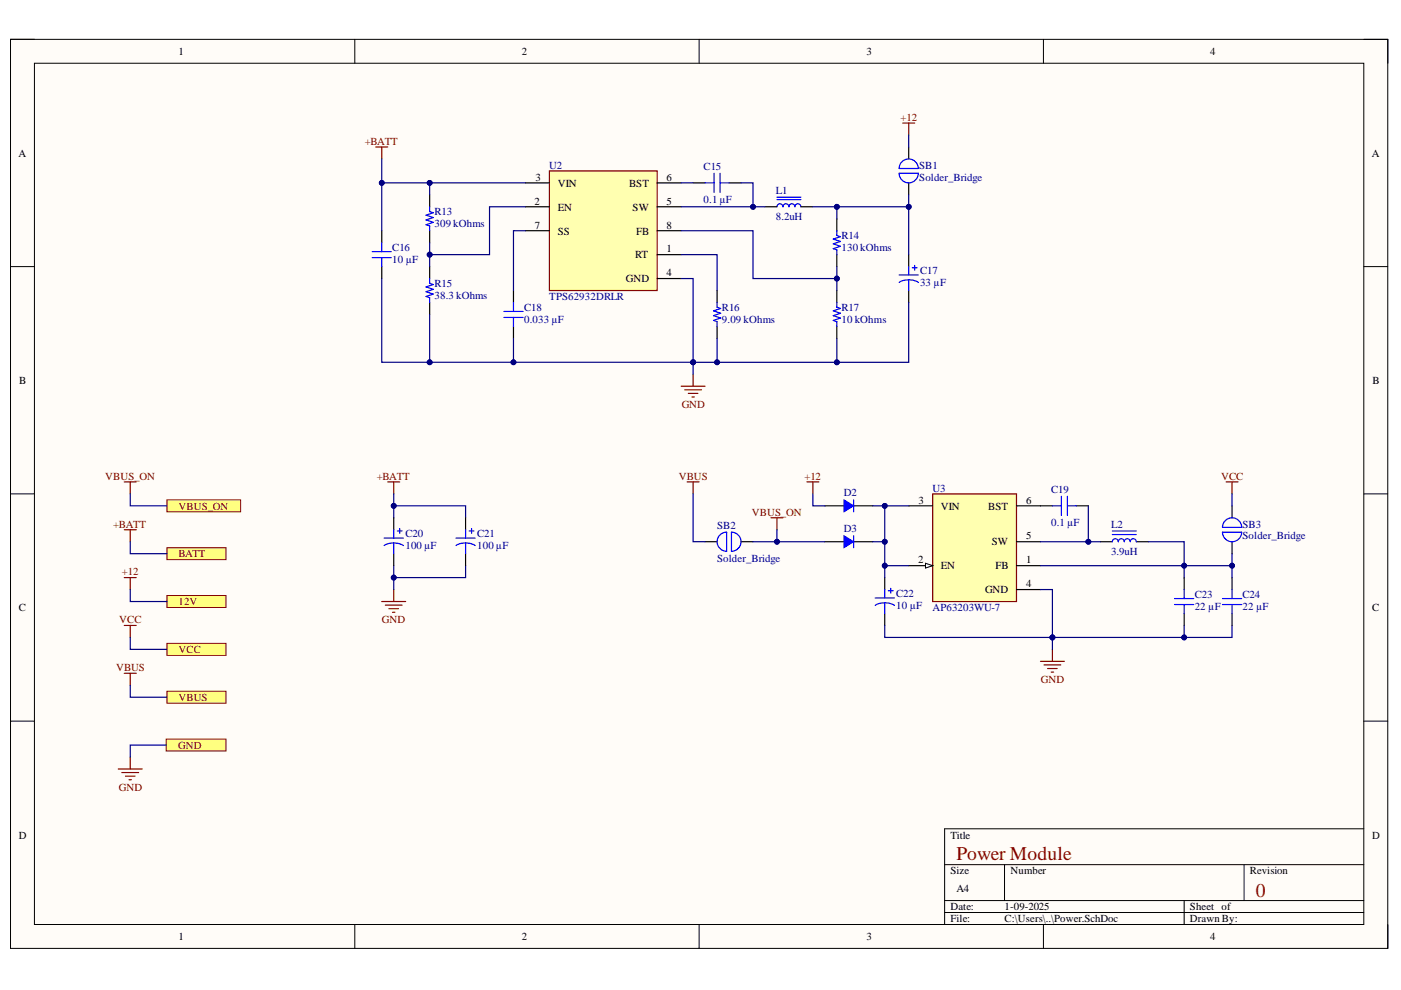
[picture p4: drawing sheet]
<svg xmlns="http://www.w3.org/2000/svg" width="297mm" height="210mm" viewBox="0 0 297 210" stroke-linecap="round" stroke-linejoin="round" font-family="sans-serif">
<path d="M2.2 8.3h292v192.8h-292z" fill-rule="evenodd" fill="#fffcf8"/>
<path d="M2.2 8.3h292v192.8h-292z" fill="none" stroke="#000" stroke-width=".21"/>
<path d="M7.3 13.4h281.9v182.6h-281.9z" fill-rule="evenodd" fill="#fffcf8"/>
<g fill="none" stroke="#000" stroke-width=".21">
<path d="M2.2 8.3h5.1M7.3 13.4h281.9v182.6h-281.9zM75.2 8.3v5.1M148.2 8.3v5.1M221.2 8.3v5.1M289.2 8.3h5v5.1M2.2 56.5h5.1M289.2 56.5h5M2.2 104.7h5.1M289.2 104.7h5M2.2 152.9h5.1M289.2 152.9h5"/>
<path d="M289.2 175.7h-88.9v20.3M75.2 196v5.1M148.2 196v5.1M200.3 183.3h88.9M200.3 190.9h88.9M200.3 193.5h88.9M213 183.3v7.6M221.2 196v5.1M251.1 190.9v5.1M263.8 183.3v7.6M294.2 196v5.1"/>
</g>
<path d="M79.7 31.2h2.5M80.9 31.2v2.5M191.4 26.1h2.5M192.7 26.1v2.5M147 79.4v2.5M144.4 81.9h5.1M145.2 82.6h3.5M145.9 83.4h2.1M146.7 84.2h.5" fill="none" stroke="#800000" stroke-width=".25"/>
<path d="M197.7 104.7h17.8v22.8h-17.8z" fill-rule="evenodd" fill="#ffffb0"/>
<path d="M197.7 104.7h17.8v22.8h-17.8z" fill="none" stroke="#800000" stroke-width=".25"/>
<path d="M192.7 119.9h5" fill="none" stroke="#000" stroke-width=".25"/>
<path d="M196.2 119.4l1.5 .5-1.5 .5z" fill="#f8fcff"/>
<path d="M196.2 119.4l1.5 .5-1.5 .5z" fill="none" stroke="#000" stroke-width=".21"/>
<path d="M174.9 107.3h4M181 107.3h4M192.7 107.3h5M215.5 107.3h5.1M215.5 119.9h5.1M215.5 114.9h5.1M215.5 125h5.1" fill="none" stroke="#000" stroke-width=".25"/>
<path d="M259.9 102.2h2.6M261.2 102.2v2.5M223.1 137.7v2.5M220.6 140.2h5.1M221.4 141h3.5M222.1 141.7h2M222.9 142.5h.5" fill="none" stroke="#800000" stroke-width=".25"/>
<path d="M181 106v2.5" fill="none" stroke="#00f" stroke-width=".25"/>
<path d="M178.9 106l2.1 1.3-2.1 1.2z" fill="#00f"/>
<path d="M178.9 106l2.1 1.3-2.1 1.2z" fill="none" stroke="#00f" stroke-width=".21"/>
<path d="M171.1 102.2h2.5M172.3 102.2v2.5" fill="none" stroke="#800000" stroke-width=".25"/>
<path d="M174.9 114.9h4M181 114.9h4" fill="none" stroke="#000" stroke-width=".25"/>
<path d="M181 113.6v2.5" fill="none" stroke="#00f" stroke-width=".25"/>
<path d="M178.9 113.6l2.1 1.3-2.1 1.2z" fill="#00f"/>
<path d="M178.9 113.6l2.1 1.3-2.1 1.2z" fill="none" stroke="#00f" stroke-width=".21"/>
<g fill="none" stroke="#800000" stroke-width=".25">
<path d="M26.3 112.3h2.6M27.6 112.3v2.6M145.7 102.2h2.5M147 102.2v2.5M26.3 122.5h2.6M26.3 132.6h2.6M27.6 122.5v2.5M27.6 132.6v2.5M26.3 142.8h2.6M27.6 142.8v2.5M25.1 163h5.1M25.8 163.8h3.6"/>
<path d="M26.6 164.6h2M27.4 165.3h.5M27.6 160.5v2.5"/>
</g>
<path d="M35.4 116.1h12.5v2.6h-12.5z" fill-rule="evenodd" fill="#ffff80"/>
<path d="M35.4 116.1h12.5v2.6h-12.5z" fill="none" stroke="#800000" stroke-width=".21"/>
<path d="M35.4 146.6h12.5v2.5h-12.5z" fill-rule="evenodd" fill="#ffff80"/>
<path d="M35.4 146.6h12.5v2.5h-12.5z" fill="none" stroke="#800000" stroke-width=".21"/>
<path d="M82.2 102.2h2.5M83.5 102.2v2.5M80.9 127.5h5.1M81.7 128.3h3.6M82.5 129.1h2M83.2 129.8h.5M83.5 125v2.5" fill="none" stroke="#800000" stroke-width=".25"/>
<path d="M35.4 126.3h12.5v2.5h-12.5z" fill-rule="evenodd" fill="#ffff80"/>
<path d="M35.4 126.3h12.5v2.5h-12.5z" fill="none" stroke="#800000" stroke-width=".21"/>
<path d="M35.4 136.4h12.5v2.5h-12.5z" fill-rule="evenodd" fill="#ffff80"/>
<path d="M35.4 136.4h12.5v2.5h-12.5z" fill="none" stroke="#800000" stroke-width=".21"/>
<path d="M35.2 156.7h12.7v2.5h-12.7z" fill-rule="evenodd" fill="#ffff80"/>
<path d="M35.2 156.7h12.7v2.5h-12.7z" fill="none" stroke="#800000" stroke-width=".21"/>
<g fill="none" stroke="#000" stroke-width=".25">
<path d="M80.9 48.9v2.6M80.9 56.5v2.6M91.1 41.3v2.5M91.1 48.9v2.6M91.1 56.5v2.6M91.1 64.1v2.6M108.9 61.6v2.5M108.9 69.2v2.5M152 61.6v2.5M152 69.2v2.5M220.6 107.3h2.5M228.2 107.3h2.5"/>
<path d="M233.3 114.9h2.5M240.9 114.9h2.5M251.1 122.5v2.5M251.1 130.1v2.5M261.2 122.5v2.5M261.2 130.1v2.5"/>
</g>
<g fill="none" stroke="#00f" stroke-width=".25">
<path d="M78.9 53.4h4.1M78.9 54.6h4.1M80.9 51.5v1.9M80.9 54.6v1.9M91.1 43.8v1.1l.8 .2-1.6 .5 1.6 .5-1.6 .5 1.6 .5-1.6 .5 .8 .3v1M91.1 59.1v1l.8 .2-1.6 .5 1.6 .5-1.6 .5 1.6 .6-1.6 .5 .8 .2v1M106.8 66h4.1M106.8 67.3h4.1M108.9 64.1v1.9M108.9 67.3v1.9M152 64.1v1l.8 .3-1.5 .5 1.5 .5-1.5 .5 1.5 .5-1.5 .5 .7 .3v1M223.1 107.3h1.9"/>
<path d="M225 105.2v4.1M226.3 107.3h1.9M226.3 105.2v4.1M235.8 114.9a.63 .63 0 0 1 .7-.7 .63 .63 0 0 1 .6 .7 .63 .63 0 0 1 .6-.7 .63 .63 0 0 1 .7 .7 .63 .63 0 0 1 .6-.7 .63 .63 0 0 1 .6 .7 .64 .64 0 0 1 .7-.7 .64 .64 0 0 1 .6 .7M235.8 113.3h5.1M235.8 112.6h5.1M249 126.9h4.1M249 128.2h4.1M251.1 125v1.9M251.1 128.2v1.9M259.2 126.9h4.1M259.2 128.2h4.1"/>
<path d="M261.2 125v1.9M261.2 128.2v1.9"/>
</g>
<path d="M116.5 36.2h22.8v25.4h-22.8z" fill-rule="evenodd" fill="#ffffb0"/>
<path d="M116.5 36.2h22.8v25.4h-22.8zM26.3 102.2h2.6M27.6 102.2v2.5M163.5 109.8h2.5M164.7 109.8v2.5" fill="none" stroke="#800000" stroke-width=".25"/>
<g fill="none" stroke="#000" stroke-width=".25">
<path d="M111.4 38.8h5.1M139.3 38.8h5.1M147 38.8h2.5M154.6 38.8h2.5M192.7 31.2v2.5M192.7 38.8v2.5M111.4 43.8h5.1M111.4 48.9h5.1M139.3 43.8h5.1M139.3 48.9h5.1M139.3 54h5.1M139.3 59.1h5.1"/>
<path d="M162.2 43.8h2.5M169.8 43.8h2.5M149.5 114.9h2.5M157.1 114.9h2.6M261.2 107.3v2.5M261.2 114.9v2.5"/>
</g>
<g fill="none" stroke="#00f" stroke-width=".25">
<path d="M149.5 38.8h1.9M151.4 36.7v4.1M152.7 38.8h1.9M152.7 36.7v4.1M190.6 36.7h4.1a2.03 2.03 0 0 1-2 2.1 2.03 2.03 0 0 1-2.1-2.1zM191.2 34.3a2.03 2.03 0 0 1 2.2-.4 2.03 2.03 0 0 1 1.3 1.8h-4.1l.1-.5zM164.7 43.8a.64 .64 0 0 1 .7-.6 .64 .64 0 0 1 .6 .6 .63 .63 0 0 1 .6-.6 .63 .63 0 0 1 .7 .6 .63 .63 0 0 1 .6-.6 .63 .63 0 0 1 .6 .6 .64 .64 0 0 1 .7-.6 .64 .64 0 0 1 .6 .6M164.7 42.3h5.1M164.7 41.8h5.1M152.6 113.4l.9-.5 .6-.1v4.1a2.03 2.03 0 0 1-1.9-1.3 2.03 2.03 0 0 1 .4-2.2zM155.1 112.8a2.03 2.03 0 0 1 2 2.1 2.03 2.03 0 0 1-2 2zM259.2 112.8h4.1a2.03 2.03 0 0 1-2.1 2.1 2.03 2.03 0 0 1-2-2.1z"/>
<path d="M259.8 110.4a2.04 2.04 0 0 1 2.2-.5 2.04 2.04 0 0 1 1.3 1.9h-4.1l.1-.5z"/>
</g>
<path d="M35.4 106h15.6v2.5h-15.6z" fill-rule="evenodd" fill="#ffff80"/>
<path d="M35.4 106h15.6v2.5h-15.6z" fill="none" stroke="#800000" stroke-width=".21"/>
<path d="M177.4 46.4v2.5M177.4 54v2.5M192.7 54v2.5M177.4 61.6v2.5M177.4 69.2v2.5M192.7 61.6v2.5M187.6 122.5v2.5M187.6 130.1v2.5" fill="none" stroke="#000" stroke-width=".25"/>
<g fill="none" stroke="#00f" stroke-width=".25">
<path d="M177.4 48.9v1l.8 .3-1.5 .5 1.5 .5-1.5 .5 1.5 .5-1.5 .5 .7 .3v1M190.6 59.9a4 4 0 0 1 4.1 0M190.6 58.3h4.1M192.7 56.5v1.8M192.7 59.3v2.3M193.4 56.8h1M193.9 56.3v1M177.4 64.1v1l.8 .3-1.5 .5 1.5 .5-1.5 .5 1.5 .5-1.5 .5 .7 .3v1M185.6 128.3a4 4 0 0 1 4 .1M185.6 126.8h4M187.6 125v1.8M187.6 127.8v2.3"/>
<path d="M188.3 125.3h1.1M188.9 124.7v1.1"/>
</g>
<path d="M147 76.8v2.6" fill="none" stroke="#000080" stroke-width=".25"/>
<circle cx="147" cy="76.8" r=".51" fill="#000080"/>
<circle cx="147" cy="76.8" r=".51" fill="none" stroke="#000080" stroke-width=".21"/>
<path d="M108.9 71.7v5.1" fill="none" stroke="#000080" stroke-width=".25"/>
<circle cx="108.9" cy="76.8" r=".51" fill="#000080"/>
<circle cx="108.9" cy="76.8" r=".51" fill="none" stroke="#000080" stroke-width=".21"/>
<path d="M187.6 119.9h5.1" fill="none" stroke="#000080" stroke-width=".25"/>
<circle cx="187.6" cy="119.9" r=".51" fill="#000080"/>
<circle cx="187.6" cy="119.9" r=".51" fill="none" stroke="#000080" stroke-width=".21"/>
<path d="M230.7 107.3v7.6h-10.1" fill="none" stroke="#000080" stroke-width=".25"/>
<circle cx="230.7" cy="114.9" r=".51" fill="#000080"/>
<circle cx="230.7" cy="114.9" r=".51" fill="none" stroke="#000080" stroke-width=".21"/>
<path d="M243.4 114.9h7.7v5h-30.5" fill="none" stroke="#000080" stroke-width=".25"/>
<circle cx="251.1" cy="119.9" r=".51" fill="#000080"/>
<circle cx="251.1" cy="119.9" r=".51" fill="none" stroke="#000080" stroke-width=".21"/>
<path d="M230.7 114.9h2.6" fill="none" stroke="#000080" stroke-width=".25"/>
<circle cx="230.7" cy="114.9" r=".51" fill="#000080"/>
<circle cx="230.7" cy="114.9" r=".51" fill="none" stroke="#000080" stroke-width=".21"/>
<path d="M187.6 132.6v2.6h35.5" fill="none" stroke="#000080" stroke-width=".25"/>
<circle cx="223.1" cy="135.1" r=".51" fill="#000080"/>
<circle cx="223.1" cy="135.1" r=".51" fill="none" stroke="#000080" stroke-width=".21"/>
<path d="M223.1 135.2v2.5" fill="none" stroke="#000080" stroke-width=".25"/>
<circle cx="223.1" cy="135.1" r=".51" fill="#000080"/>
<circle cx="223.1" cy="135.1" r=".51" fill="none" stroke="#000080" stroke-width=".21"/>
<path d="M172.3 104.7v2.6h2.6M251.1 132.6v2.6" fill="none" stroke="#000080" stroke-width=".25"/>
<circle cx="251.1" cy="135.1" r=".51" fill="#000080"/>
<circle cx="251.1" cy="135.1" r=".51" fill="none" stroke="#000080" stroke-width=".21"/>
<path d="M261.2 119.9v2.6" fill="none" stroke="#000080" stroke-width=".25"/>
<circle cx="261.2" cy="119.9" r=".51" fill="#000080"/>
<circle cx="261.2" cy="119.9" r=".51" fill="none" stroke="#000080" stroke-width=".21"/>
<path d="M185 114.9h2.6" fill="none" stroke="#000080" stroke-width=".25"/>
<circle cx="187.6" cy="114.9" r=".51" fill="#000080"/>
<circle cx="187.6" cy="114.9" r=".51" fill="none" stroke="#000080" stroke-width=".21"/>
<path d="M27.6 114.9v2.5h7.8M83.5 107.2h15.2v2.6M27.6 135.1v2.6h7.8M27.6 125v2.5h7.8M27.6 145.3v2.5h7.8" fill="none" stroke="#000080" stroke-width=".25"/>
<circle cx="83.5" cy="107.2" r=".51" fill="#000080"/>
<circle cx="83.5" cy="107.2" r=".51" fill="none" stroke="#000080" stroke-width=".21"/>
<path d="M98.7 119.9v2.6h-15.2" fill="none" stroke="#000080" stroke-width=".25"/>
<circle cx="83.5" cy="122.5" r=".51" fill="#000080"/>
<circle cx="83.5" cy="122.5" r=".51" fill="none" stroke="#000080" stroke-width=".21"/>
<path d="M185 107.3h7.7M35.2 158h-7.6v2.5" fill="none" stroke="#000080" stroke-width=".25"/>
<circle cx="187.6" cy="107.2" r=".51" fill="#000080"/>
<circle cx="187.6" cy="107.2" r=".51" fill="none" stroke="#000080" stroke-width=".21"/>
<path d="M220.6 125h2.5v10.2h38.1v-2.6" fill="none" stroke="#000080" stroke-width=".25"/>
<circle cx="223.1" cy="135.1" r=".51" fill="#000080"/>
<circle cx="223.1" cy="135.1" r=".51" fill="none" stroke="#000080" stroke-width=".21"/>
<circle cx="251.1" cy="135.1" r=".51" fill="#000080"/>
<circle cx="251.1" cy="135.1" r=".51" fill="none" stroke="#000080" stroke-width=".21"/>
<path d="M187.6 107.3v15.2" fill="none" stroke="#000080" stroke-width=".25"/>
<circle cx="187.6" cy="119.9" r=".51" fill="#000080"/>
<circle cx="187.6" cy="119.9" r=".51" fill="none" stroke="#000080" stroke-width=".21"/>
<circle cx="187.6" cy="114.9" r=".51" fill="#000080"/>
<circle cx="187.6" cy="114.9" r=".51" fill="none" stroke="#000080" stroke-width=".21"/>
<circle cx="187.6" cy="107.2" r=".51" fill="#000080"/>
<circle cx="187.6" cy="107.2" r=".51" fill="none" stroke="#000080" stroke-width=".21"/>
<path d="M91.1 66.7v10.1" fill="none" stroke="#000080" stroke-width=".25"/>
<circle cx="91.1" cy="76.8" r=".51" fill="#000080"/>
<circle cx="91.1" cy="76.8" r=".51" fill="none" stroke="#000080" stroke-width=".21"/>
<path d="M80.9 33.7v5.1h30.5" fill="none" stroke="#000080" stroke-width=".25"/>
<circle cx="80.9" cy="38.8" r=".51" fill="#000080"/>
<circle cx="80.9" cy="38.8" r=".51" fill="none" stroke="#000080" stroke-width=".21"/>
<circle cx="91.1" cy="38.8" r=".51" fill="#000080"/>
<circle cx="91.1" cy="38.8" r=".51" fill="none" stroke="#000080" stroke-width=".21"/>
<path d="M91.1 38.8v2.5" fill="none" stroke="#000080" stroke-width=".25"/>
<circle cx="91.1" cy="38.8" r=".51" fill="#000080"/>
<circle cx="91.1" cy="38.8" r=".51" fill="none" stroke="#000080" stroke-width=".21"/>
<path d="M80.9 38.8v10.1" fill="none" stroke="#000080" stroke-width=".25"/>
<circle cx="80.9" cy="38.8" r=".51" fill="#000080"/>
<circle cx="80.9" cy="38.8" r=".51" fill="none" stroke="#000080" stroke-width=".21"/>
<path d="M83.5 119.9v5.1" fill="none" stroke="#000080" stroke-width=".25"/>
<circle cx="83.5" cy="122.5" r=".51" fill="#000080"/>
<circle cx="83.5" cy="122.5" r=".51" fill="none" stroke="#000080" stroke-width=".21"/>
<path d="M83.5 104.7v5.1" fill="none" stroke="#000080" stroke-width=".25"/>
<circle cx="83.5" cy="107.2" r=".51" fill="#000080"/>
<circle cx="83.5" cy="107.2" r=".51" fill="none" stroke="#000080" stroke-width=".21"/>
<path d="M111.4 48.9h-2.5v12.7M111.4 43.8h-7.6v10.2h-12.7" fill="none" stroke="#000080" stroke-width=".25"/>
<circle cx="91.1" cy="54" r=".51" fill="#000080"/>
<circle cx="91.1" cy="54" r=".51" fill="none" stroke="#000080" stroke-width=".21"/>
<path d="M91.1 51.5v5M144.4 54h7.6v7.6" fill="none" stroke="#000080" stroke-width=".25"/>
<circle cx="91.1" cy="54" r=".51" fill="#000080"/>
<circle cx="91.1" cy="54" r=".51" fill="none" stroke="#000080" stroke-width=".21"/>
<path d="M80.9 59.1v17.7h66.1v-17.7h-2.6" fill="none" stroke="#000080" stroke-width=".25"/>
<circle cx="91.1" cy="76.8" r=".51" fill="#000080"/>
<circle cx="91.1" cy="76.8" r=".51" fill="none" stroke="#000080" stroke-width=".21"/>
<circle cx="108.9" cy="76.8" r=".51" fill="#000080"/>
<circle cx="108.9" cy="76.8" r=".51" fill="none" stroke="#000080" stroke-width=".21"/>
<circle cx="147" cy="76.8" r=".51" fill="#000080"/>
<circle cx="147" cy="76.8" r=".51" fill="none" stroke="#000080" stroke-width=".21"/>
<path d="M152 71.7v5.1" fill="none" stroke="#000080" stroke-width=".25"/>
<circle cx="152" cy="76.8" r=".51" fill="#000080"/>
<circle cx="152" cy="76.8" r=".51" fill="none" stroke="#000080" stroke-width=".21"/>
<path d="M144.4 38.8h2.6M157.1 38.8h2.6v5h-15.3" fill="none" stroke="#000080" stroke-width=".25"/>
<circle cx="159.7" cy="43.8" r=".51" fill="#000080"/>
<circle cx="159.7" cy="43.8" r=".51" fill="none" stroke="#000080" stroke-width=".21"/>
<path d="M159.7 43.8h2.5" fill="none" stroke="#000080" stroke-width=".25"/>
<circle cx="159.7" cy="43.8" r=".51" fill="#000080"/>
<circle cx="159.7" cy="43.8" r=".51" fill="none" stroke="#000080" stroke-width=".21"/>
<path d="M172.3 43.8h5.1" fill="none" stroke="#000080" stroke-width=".25"/>
<circle cx="177.4" cy="43.8" r=".51" fill="#000080"/>
<circle cx="177.4" cy="43.8" r=".51" fill="none" stroke="#000080" stroke-width=".21"/>
<path d="M177.4 71.7v5.1" fill="none" stroke="#000080" stroke-width=".25"/>
<circle cx="177.4" cy="76.8" r=".51" fill="#000080"/>
<circle cx="177.4" cy="76.8" r=".51" fill="none" stroke="#000080" stroke-width=".21"/>
<path d="M192.7 64.1v12.7h-45.7" fill="none" stroke="#000080" stroke-width=".25"/>
<circle cx="147" cy="76.8" r=".51" fill="#000080"/>
<circle cx="147" cy="76.8" r=".51" fill="none" stroke="#000080" stroke-width=".21"/>
<circle cx="152" cy="76.8" r=".51" fill="#000080"/>
<circle cx="152" cy="76.8" r=".51" fill="none" stroke="#000080" stroke-width=".21"/>
<circle cx="177.4" cy="76.8" r=".51" fill="#000080"/>
<circle cx="177.4" cy="76.8" r=".51" fill="none" stroke="#000080" stroke-width=".21"/>
<path d="M144.4 48.9h15.3v10.2h17.7" fill="none" stroke="#000080" stroke-width=".25"/>
<circle cx="177.4" cy="59.1" r=".51" fill="#000080"/>
<circle cx="177.4" cy="59.1" r=".51" fill="none" stroke="#000080" stroke-width=".21"/>
<path d="M177.4 56.5v5.1" fill="none" stroke="#000080" stroke-width=".25"/>
<circle cx="177.4" cy="59.1" r=".51" fill="#000080"/>
<circle cx="177.4" cy="59.1" r=".51" fill="none" stroke="#000080" stroke-width=".21"/>
<path d="M192.7 43.8v10.2" fill="none" stroke="#000080" stroke-width=".25"/>
<circle cx="192.7" cy="43.8" r=".51" fill="#000080"/>
<circle cx="192.7" cy="43.8" r=".51" fill="none" stroke="#000080" stroke-width=".21"/>
<path d="M192.7 41.3v2.5h-15.3v2.6" fill="none" stroke="#000080" stroke-width=".25"/>
<circle cx="177.4" cy="43.8" r=".51" fill="#000080"/>
<circle cx="177.4" cy="43.8" r=".51" fill="none" stroke="#000080" stroke-width=".21"/>
<circle cx="192.7" cy="43.8" r=".51" fill="#000080"/>
<circle cx="192.7" cy="43.8" r=".51" fill="none" stroke="#000080" stroke-width=".21"/>
<path d="M192.7 28.6v2.6M261.2 117.4v2.5h-10.1v2.6" fill="none" stroke="#000080" stroke-width=".25"/>
<circle cx="261.2" cy="119.9" r=".51" fill="#000080"/>
<circle cx="261.2" cy="119.9" r=".51" fill="none" stroke="#000080" stroke-width=".21"/>
<circle cx="251.1" cy="119.9" r=".51" fill="#000080"/>
<circle cx="251.1" cy="119.9" r=".51" fill="none" stroke="#000080" stroke-width=".21"/>
<path d="M147 104.7v10.2h2.5M159.7 114.9h15.2M261.2 104.7v2.6" fill="none" stroke="#000080" stroke-width=".25"/>
<circle cx="164.7" cy="114.9" r=".51" fill="#000080"/>
<circle cx="164.7" cy="114.9" r=".51" fill="none" stroke="#000080" stroke-width=".21"/>
<path d="M164.7 112.3v2.6" fill="none" stroke="#000080" stroke-width=".25"/>
<circle cx="164.7" cy="114.9" r=".51" fill="#000080"/>
<circle cx="164.7" cy="114.9" r=".51" fill="none" stroke="#000080" stroke-width=".21"/>
<path d="M27.6 104.7v2.5h7.8" fill="none" stroke="#000080" stroke-width=".25"/>
<path d="M83.5 109.8v2.5M83.5 117.4v2.5M98.7 109.8v2.5M98.7 117.4v2.5" fill="none" stroke="#000" stroke-width=".25"/>
<path d="M81.4 115.7a4 4 0 0 1 4.1 0M81.4 114.1h4.1M83.5 112.3v1.8M83.5 115.1v2.3M84.2 112.6h1.1M84.7 112.1v1M96.7 115.7a4 4 0 0 1 4.1 0M96.7 114.1h4M98.7 112.3v1.8M98.7 115.1v2.3M99.5 112.6h1M100 112.1v1" fill="none" stroke="#00f" stroke-width=".25"/>
<g font-size="4.1" fill="#980000">
<text x="202.8" y="182.4">Power Module</text>
<text x="266.2" y="190.1">0</text>
</g>
<g font-size="2.3">
<text x="37.9" y="11.6">1</text>
<text x="110.6" y="11.6">2</text>
<text x="183.7" y="11.6">3</text>
<text x="256.6" y="11.6">4</text>
<text x="3.9" y="33.3">A</text>
<text x="290.8" y="33.3">A</text>
<text x="113.5" y="38.3">3</text>
<text x="118.2" y="39.6">VIN</text>
<text x="133.4" y="39.6">BST</text>
<text x="141.3" y="38.3">6</text>
<text x="113.3" y="43.4">2</text>
<text x="118.2" y="44.7">EN</text>
<text x="134.1" y="44.7">SW</text>
<text x="141.3" y="43.4">5</text>
<text x="113.4" y="48.5">7</text>
<text x="118.2" y="49.7">SS</text>
<text x="134.9" y="49.7">FB</text>
<text x="141.3" y="48.5">8</text>
<text x="141.3" y="53.5">1</text>
<text x="132.7" y="59.8">GND</text>
<text x="134.6" y="54.8">RT</text>
<text x="141.3" y="58.6">4</text>
<text x="4.1" y="81.4">B</text>
<text x="291" y="81.4">B</text>
<text x="194.7" y="106.8">3</text>
<text x="217.6" y="106.8">6</text>
<text x="199.5" y="108.1">VIN</text>
<text x="209.5" y="108.1">BST</text>
<text x="194.6" y="119.4">2</text>
<text x="210.3" y="115.7">SW</text>
<text x="217.6" y="119.4">1</text>
<text x="217.6" y="114.4">5</text>
<text x="199.5" y="120.7">EN</text>
<text x="208.8" y="125.8">GND</text>
<text x="211" y="120.7">FB</text>
<text x="217.6" y="124.5">4</text>
<text x="4" y="129.6">C</text>
<text x="290.9" y="129.6">C</text>
<text x="4" y="177.8">D</text>
<text x="201.5" y="177.8">Title</text>
<text x="290.9" y="177.8">D</text>
<text x="201.5" y="185.4">Size</text>
<text x="214.3" y="185.4">Number</text>
<text x="265" y="185.4">Revision</text>
<text x="202.8" y="189.2">A4</text>
<text x="201.5" y="193">Date:</text>
<text x="201.5" y="195.5">File:</text>
<text x="213" y="193">1-09-2025</text>
<text x="213" y="195.5">C:\Users\..\Power.SchDoc</text>
<text x="252.3" y="193">Sheet of</text>
<text x="252.3" y="195.5">Drawn By:</text>
<text x="37.9" y="199.3">1</text>
<text x="110.6" y="199.3">2</text>
<text x="183.7" y="199.3">3</text>
<text x="256.6" y="199.3">4</text>
</g>
<g font-size="2.3" fill="#800000">
<text x="190.9" y="25.6">+12</text>
<text x="77.3" y="30.7">+BATT</text>
<text x="144.5" y="86.4">GND</text>
<text x="22.3" y="101.7">VBUS_ON</text>
<text x="79.9" y="101.7">+BATT</text>
<text x="143.9" y="101.7">VBUS</text>
<text x="170.6" y="101.7">+12</text>
<text x="258.9" y="101.7">VCC</text>
<text x="24" y="111.9">+BATT</text>
<text x="37.9" y="108.1">VBUS_ON</text>
<text x="159.4" y="109.3">VBUS_ON</text>
<text x="37.9" y="118.2">BATT</text>
<text x="25.9" y="122">+12</text>
<text x="37.9" y="128.3">12V</text>
<text x="25.3" y="132.1">VCC</text>
<text x="81" y="132.1">GND</text>
<text x="24.6" y="142.2">VBUS</text>
<text x="37.9" y="138.4">VCC</text>
<text x="37.9" y="148.7">VBUS</text>
<text x="220.7" y="144.8">GND</text>
<text x="37.8" y="158.8">GND</text>
<text x="25.2" y="167.7">GND</text>
</g>
<g font-size="2.3" fill="#000080">
<text x="116.5" y="35.8">U2</text>
<text x="194.9" y="35.8">SB1</text>
<text x="149.2" y="36">C15</text>
<text x="164.5" y="41.1">L1</text>
<text x="194.9" y="38.3">Solder_Bridge</text>
<text x="92.1" y="45.7">R13</text>
<text x="149.2" y="43.1">0.1 µF</text>
<text x="164.5" y="46.7">8.2uH</text>
<text x="83.2" y="53.3">C16</text>
<text x="92.1" y="48.2">309 kOhms</text>
<text x="178.4" y="53.3">130 kOhms</text>
<text x="178.4" y="50.7">R14</text>
<text x="83.2" y="55.8">10 µF</text>
<text x="195.1" y="58.1">C17</text>
<text x="92.1" y="63.4">38.3 kOhms</text>
<text x="92.1" y="60.9">R15</text>
<text x="111.1" y="65.9">C18</text>
<text x="116.5" y="63.6">TPS62932DRLR</text>
<text x="153.1" y="65.9">R16</text>
<text x="178.4" y="65.9">R17</text>
<text x="195.1" y="60.6">33 µF</text>
<text x="111.1" y="68.5">0.033 µF</text>
<text x="153.1" y="68.5">9.09 kOhms</text>
<text x="178.4" y="68.5">10 kOhms</text>
<text x="178.9" y="105.3">D2</text>
<text x="197.7" y="104.3">U3</text>
<text x="222.9" y="104.5">C19</text>
<text x="86" y="113.9">C20</text>
<text x="101.2" y="113.9">C21</text>
<text x="152" y="112.1">SB2</text>
<text x="178.9" y="112.9">D3</text>
<text x="222.9" y="111.6">0.1 µF</text>
<text x="235.6" y="111.9">L2</text>
<text x="263.4" y="111.9">SB3</text>
<text x="86" y="116.4">100 µF</text>
<text x="101.2" y="116.4">100 µF</text>
<text x="152" y="119.2">Solder_Bridge</text>
<text x="235.6" y="117.7">3.9uH</text>
<text x="263.4" y="114.4">Solder_Bridge</text>
<text x="190" y="126.5">C22</text>
<text x="190" y="129.1">10 µF</text>
<text x="197.7" y="129.6">AP63203WU-7</text>
<text x="253.3" y="129.3">22 µF</text>
<text x="253.3" y="126.8">C23</text>
<text x="263.4" y="129.3">22 µF</text>
<text x="263.4" y="126.8">C24</text>
</g>
</svg>
